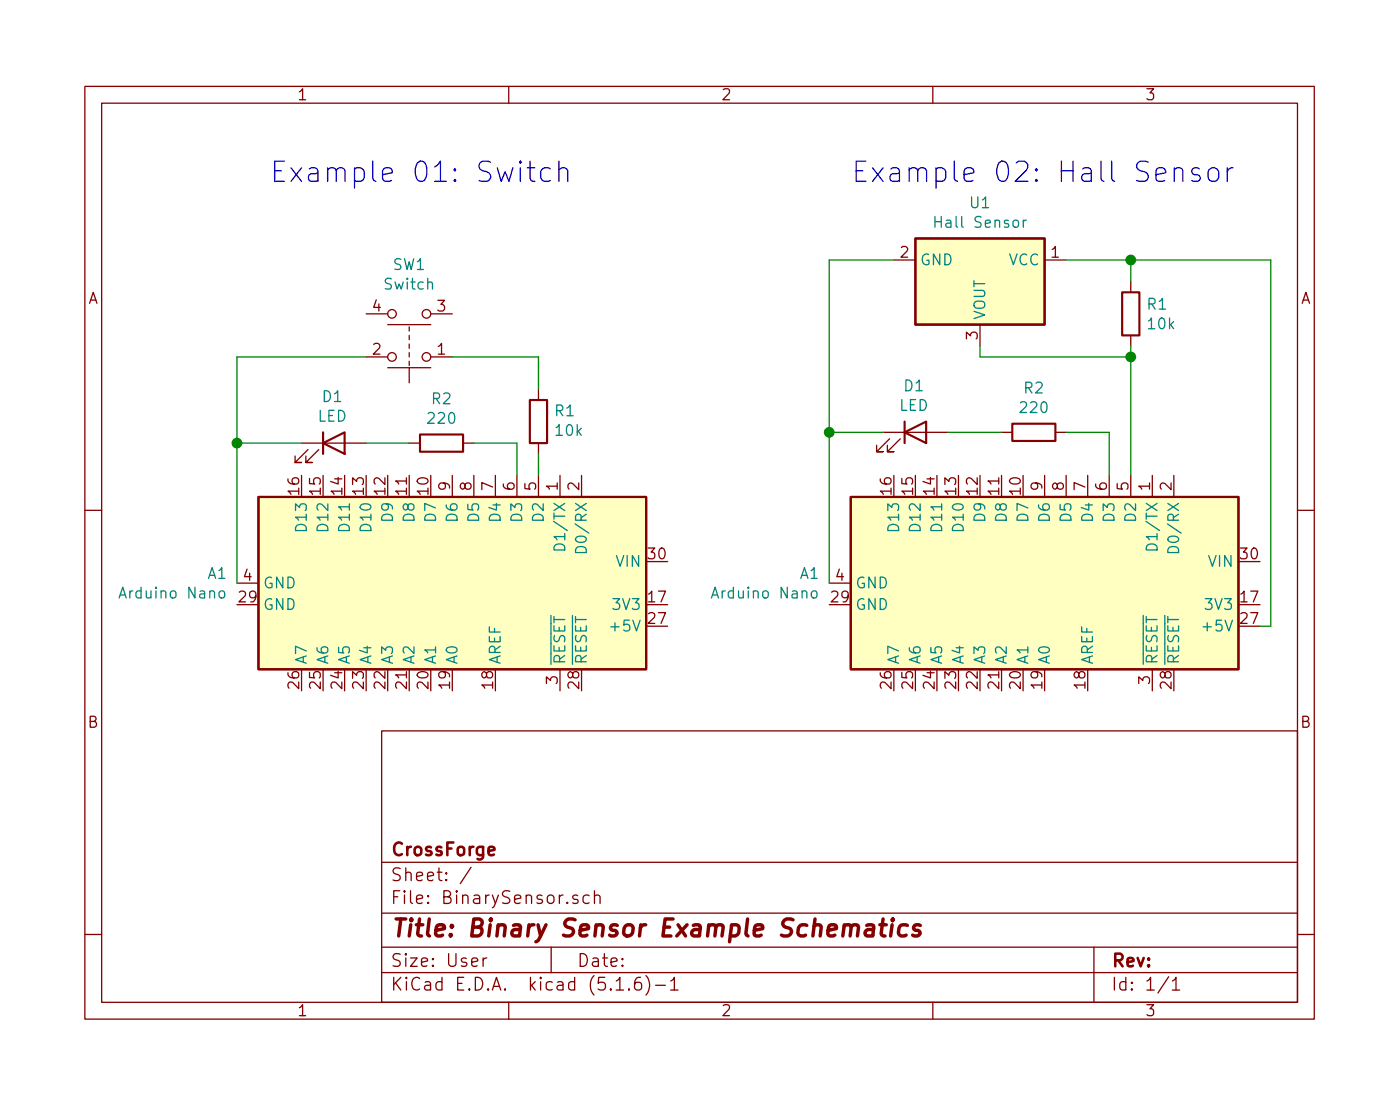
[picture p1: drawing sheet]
<svg xmlns="http://www.w3.org/2000/svg" width="165mm" height="130mm" viewBox="0 0 165 130" stroke-linecap="round" stroke-linejoin="round" font-family="sans-serif">
<g fill="none" stroke="#840000" stroke-width=".15">
<path d="M10 10.2h145v110h-145zM12 12.2h141v106h-141zM60 10.2v2M110 10.2v2M43.2 37h2.5M45.7 38.3h5.1M48.3 38.5v.5M48.3 39.5v.6M50.8 37h2.5M105.4 30.7h2.5M115.6 38.3v2.5M123.2 30.7h2.5"/>
<path d="M133.3 33.2v1.3M133.3 39.5v1.3M35.6 52.2h7.6M36.3 53l-1.5 1.5h.8h-.8v-.7M37.6 53l-1.5 1.5h.7h-.7v-.7M43.2 42.1h2.5M45.7 43.4h5.1M48.3 52.2h1.2M48.3 40.6v.5M48.3 41.6v.5M48.3 42.6v.5M48.3 43.4v1.7"/>
<path d="M50.8 42.1h2.5M53.3 56.1v2.5M54.6 52.2h1.3M55.9 56.1v2.5M58.4 56.1v2.5M61 56.1v2.5M63.5 45.9v1.3M63.5 52.2v1.3M63.5 56.1v2.5M66 56.1v2.5M68.6 56.1v2.5M104.1 51h7.7"/>
<path d="M104.9 51.7l-1.5 1.6h.7h-.7v-.8M106.2 51.7l-1.6 1.6h.8h-.8v-.8M118.1 51h1.3M123.2 56.1v2.5M124.5 51h1.2M125.7 56.1v2.5M128.3 56.1v2.5M130.8 56.1v2.5M133.3 56.1v2.5M135.9 56.1v2.5M138.4 56.1v2.5M10 60.2h2"/>
<path d="M27.9 68.8h2.6M66 78.9v2.6M97.8 68.8h2.5M135.9 78.9v2.6M153 60.2h2M45 86.2h108v32h-108zM10 110.2h2M45 114.7h108M45 111.7h108M45 107.7h108M45 101.7h108M55.5 102.3l-1.2 1.9"/>
<path d="M57 113v.9M57.4 113h-.3l-.1 .2M60 118.2v2M65 111.7v3M68.1 105.6a.37 .37 0 0 0-.6 .1v.1a.54 .54 0 0 0 .6 .3v.4h-.1h-.5M69.5 105.6a.48 .48 0 0 0-.7 .1v.1v.6a.48 .48 0 0 0 .7 .1M70.1 105.7a.41 .41 0 0 1 .7 0v.8M70.1 105v1.5M72.7 116.7h.8M74.2 116.6v.1h-.1l.1-.1v.1M75.5 115.2a.59 .59 0 0 0-.7 .7v.6l.1 .1a.49 .49 0 0 0 .7 0 .65 .65 0 0 0-.1-.7 .51 .51 0 0 0-.6 .1l-.1 .1M76.2 115a1.71 1.71 0 0 1 0 2.3"/>
<path d="M77.3 116.2h1.2M79.1 115.7l.3-.2 .1-.3v1.5M79.1 116.7h.9M110 118.2v2M129 111.7v6.5M137.8 115.2l-1.2 1.9M138.3 115.7l.3-.2 .1-.3v1.5M138.3 116.7h.8M153 110.2h2"/>
<circle cx="46.2" cy="37" r=".51"/>
<circle cx="50.3" cy="37" r=".51"/>
<circle cx="46.2" cy="42.1" r=".51"/>
<circle cx="50.3" cy="42.1" r=".51"/>
</g>
<path d="M102.2 109.1l.2-.1 .6 .1v.2l-.1 1.1M103 109.5l-.2 .1h-.4a.4 .4 0 0 0-.4 .3 .4 .4 0 0 0 .3 .5h.4l.2-.1M103.8 109h.7M104.1 108.4l-.2 1.7 .1 .2 .4 .1M105.2 109l-.2 1.4M105.3 108.4l-.1 .1 .1 .1 .1-.1-.1-.1v.2M107 109.1a.67 .67 0 0 0-1 .3l-.1 .6 .1 .2 .3 .2h.4l.2-.1M108.5 109.1l-.1-.1-.6 .1-.1 .3 .1 .2 .2 .1h.3l.1 .1 .1 .3-.1 .2-.2 .1h-.4l-.2-.1" fill="none" stroke="#840000" stroke-width=".41"/>
<path d="M107.9 28.1h15.3v10.2h-15.3zM132.3 34.5h2.1v5h-2.1zM30.5 58.6h45.7v20.3h-45.7zM38.1 52.2l2.5-1.2v2.5zM38.1 51v2.5M49.5 51.2h5.1v2.1h-5.1zM62.5 47.2h2v5h-2zM100.3 58.6h45.7v20.3h-45.7zM106.7 51l2.5-1.3v2.5zM106.7 49.7v2.5M119.4 50h5.1v2h-5.1z" fill="none" stroke="#840000" stroke-width=".25"/>
<g fill="#ffffc2" stroke="#ffffc2" stroke-width=".12">
<path d="M107.9 28.1h15.3v10.2h-15.3z"/>
<path d="M100.3 58.6h45.7v20.3h-45.7z"/>
<path d="M30.5 58.6h45.7v20.3h-45.7z"/>
</g>
<path d="M120.7 26v.8M121 26a.28 .28 0 0 0-.3 .2M26 69.7a.35 .35 0 0 1 .5 .2l-.1 .5a.35 .35 0 0 1-.6-.1v-.4zM65.4 64.4a.72 .72 0 0 1 1.2 .1v.3h-1.3zM68 64.5a.67 .67 0 0 1 .8 0 .67 .67 0 0 1 .3 .7h-1.2v-.4zM95.8 69.7a.35 .35 0 0 1 .5 .2v.5a.35 .35 0 0 1-.6-.1v-.4zM135.4 64.3a.66 .66 0 0 1 .7-.1 .66 .66 0 0 1 .3 .6h-1.2v-.3zM137.9 64.5a.67 .67 0 0 1 .8 0 .67 .67 0 0 1 .3 .7h-1.3v-.4z" fill="none" stroke="#008484" stroke-width=".15"/>
<g fill="none" stroke="#008400" stroke-width=".15">
<path d="M105.4 30.7h-7.6v38.1M125.7 30.7h24.2v43.1h-1.3M133.3 30.7v2.5M27.9 52.2h7.7M43.2 52.2h5.1M43.2 42.1h-15.3v26.7M53.3 42.1h10.2v3.8M55.9 52.2h5.1v3.9M63.5 53.5v2.6M97.8 51h6.3M111.8 51h6.3M115.6 40.8v1.3h17.7"/>
<path d="M125.7 51h5.1v5.1M133.3 40.8v15.3"/>
</g>
<path d="M62.2 19.8h.9M62.5 19v2.1l.1 .2 .5 .1M64.9 19.9l-.2-.1h-.5l-.2 .1-.2 .3v.7l.2 .4 .2 .1h.5l.2-.1M65.9 19v2.4M138.5 19.8v1.6M141.4 19.9l-.2-.1h-.3l-.3 .1-.1 .2 .1 .4 .8 .2 .2 .2-.2 .4-.2 .1h-.4l-.3-.1M144.7 19.8v1.6M145.4 19.8a.64 .64 0 0 0-.7 .4M65.9 20a.6 .6 0 0 1 1.1 .1v1.3M138.5 20a.63 .63 0 0 1 .9-.1l.1 .2v1.3M142.6 20a.65 .65 0 0 1 .6-.2 .65 .65 0 0 1 .5 .4v.7a.64 .64 0 0 1-.6 .5 .64 .64 0 0 1-.6-.5v-.7z" fill="none" stroke="#0000c2" stroke-width=".15"/>
<g fill="#008400" stroke="#008400" stroke-width=".25">
<circle cx="27.9" cy="52.2" r=".51"/>
<circle cx="133.4" cy="42.1" r=".51"/>
<circle cx="97.8" cy="51" r=".51"/>
<circle cx="133.4" cy="30.7" r=".51"/>
</g>
<g font-size="3.3" fill="#0000c2">
<text x="31.7" y="21.5">Example 01: Switch</text>
<text x="100.3" y="21.5">Example 02: Hall Sensor</text>
</g>
<text font-size="2.8" fill="#840000" x="46" y="110.5">Title: Binary Sensor Example Schematics</text>
<g font-size="2.1" fill="#840000">
<text x="46" y="100.9">CrossForge</text>
<text x="46" y="106.6">File: BinarySensor.sch</text>
<text x="46" y="103.9">Sheet: /</text>
<text x="46" y="116.8">KiCad E.D.A. kicad (5.1.6)-1</text>
<text x="46" y="114">Size: User</text>
<text x="68" y="114">Date:</text>
<text x="131" y="114">Rev:</text>
<text x="131" y="116.8">Id: 1/1</text>
</g>
<g font-size="1.8" fill="#840000">
<text x="35" y="11.8">1</text>
<text x="85" y="11.8">2</text>
<text x="135" y="11.8">3</text>
<text x="10.4" y="35.8">A</text>
<text x="106.2" y="30.4">2</text>
<text x="124" y="30.4">1</text>
<text x="153.4" y="35.8">A</text>
<text x="44" y="41.8">2</text>
<text x="44" y="36.8">4</text>
<text x="51.6" y="41.8">1</text>
<text x="51.6" y="36.8">3</text>
<text x="115.3" y="40" transform="rotate(-90 115.3 40)">3</text>
<text x="35.3" y="58.3" transform="rotate(-90 35.3 58.3)">16</text>
<text x="37.8" y="58.3" transform="rotate(-90 37.8 58.3)">15</text>
<text x="40.4" y="58.3" transform="rotate(-90 40.4 58.3)">14</text>
<text x="42.9" y="58.3" transform="rotate(-90 42.9 58.3)">13</text>
<text x="45.5" y="58.3" transform="rotate(-90 45.5 58.3)">12</text>
<text x="48" y="58.3" transform="rotate(-90 48 58.3)">11</text>
<text x="50.5" y="58.3" transform="rotate(-90 50.5 58.3)">10</text>
<text x="53.1" y="57.8" transform="rotate(-90 53.1 57.8)">9</text>
<text x="55.6" y="57.8" transform="rotate(-90 55.6 57.8)">8</text>
<text x="58.2" y="57.8" transform="rotate(-90 58.2 57.8)">7</text>
<text x="60.7" y="57.8" transform="rotate(-90 60.7 57.8)">6</text>
<text x="63.2" y="57.8" transform="rotate(-90 63.2 57.8)">5</text>
<text x="65.8" y="57.8" transform="rotate(-90 65.8 57.8)">1</text>
<text x="68.3" y="57.8" transform="rotate(-90 68.3 57.8)">2</text>
<text x="105.2" y="58.3" transform="rotate(-90 105.2 58.3)">16</text>
<text x="107.7" y="58.3" transform="rotate(-90 107.7 58.3)">15</text>
<text x="110.2" y="58.3" transform="rotate(-90 110.2 58.3)">14</text>
<text x="112.8" y="58.3" transform="rotate(-90 112.8 58.3)">13</text>
<text x="115.3" y="58.3" transform="rotate(-90 115.3 58.3)">12</text>
<text x="117.9" y="58.3" transform="rotate(-90 117.9 58.3)">11</text>
<text x="120.4" y="58.3" transform="rotate(-90 120.4 58.3)">10</text>
<text x="122.9" y="57.8" transform="rotate(-90 122.9 57.8)">9</text>
<text x="125.5" y="57.8" transform="rotate(-90 125.5 57.8)">8</text>
<text x="128" y="57.8" transform="rotate(-90 128 57.8)">7</text>
<text x="130.6" y="57.8" transform="rotate(-90 130.6 57.8)">6</text>
<text x="133.1" y="57.8" transform="rotate(-90 133.1 57.8)">5</text>
<text x="135.6" y="57.8" transform="rotate(-90 135.6 57.8)">1</text>
<text x="138.2" y="57.8" transform="rotate(-90 138.2 57.8)">2</text>
<text x="76.5" y="66">30</text>
<text x="146.4" y="66">30</text>
<text x="28.2" y="71">29</text>
<text x="28.7" y="68.5">4</text>
<text x="76.5" y="71">17</text>
<text x="98.1" y="71">29</text>
<text x="98.6" y="68.5">4</text>
<text x="146.4" y="71">17</text>
<text x="76.5" y="73.6">27</text>
<text x="146.4" y="73.6">27</text>
<text x="35.3" y="81.2" transform="rotate(-90 35.3 81.2)">26</text>
<text x="37.8" y="81.2" transform="rotate(-90 37.8 81.2)">25</text>
<text x="40.4" y="81.2" transform="rotate(-90 40.4 81.2)">24</text>
<text x="42.9" y="81.2" transform="rotate(-90 42.9 81.2)">23</text>
<text x="45.5" y="81.2" transform="rotate(-90 45.5 81.2)">22</text>
<text x="48" y="81.2" transform="rotate(-90 48 81.2)">21</text>
<text x="50.5" y="81.2" transform="rotate(-90 50.5 81.2)">20</text>
<text x="53.1" y="81.2" transform="rotate(-90 53.1 81.2)">19</text>
<text x="58.2" y="81.2" transform="rotate(-90 58.2 81.2)">18</text>
<text x="65.8" y="80.7" transform="rotate(-90 65.8 80.7)">3</text>
<text x="68.3" y="81.2" transform="rotate(-90 68.3 81.2)">28</text>
<text x="105.2" y="81.2" transform="rotate(-90 105.2 81.2)">26</text>
<text x="107.7" y="81.2" transform="rotate(-90 107.7 81.2)">25</text>
<text x="110.2" y="81.2" transform="rotate(-90 110.2 81.2)">24</text>
<text x="112.8" y="81.2" transform="rotate(-90 112.8 81.2)">23</text>
<text x="115.3" y="81.2" transform="rotate(-90 115.3 81.2)">22</text>
<text x="117.9" y="81.2" transform="rotate(-90 117.9 81.2)">21</text>
<text x="120.4" y="81.2" transform="rotate(-90 120.4 81.2)">20</text>
<text x="122.9" y="81.2" transform="rotate(-90 122.9 81.2)">19</text>
<text x="128" y="81.2" transform="rotate(-90 128 81.2)">18</text>
<text x="135.6" y="80.7" transform="rotate(-90 135.6 80.7)">3</text>
<text x="138.2" y="81.2" transform="rotate(-90 138.2 81.2)">28</text>
<text x="10.4" y="85.8">B</text>
<text x="153.4" y="85.8">B</text>
<text x="35" y="119.8">1</text>
<text x="85" y="119.8">2</text>
<text x="135" y="119.8">3</text>
</g>
<g font-size="1.8" fill="#008484">
<text x="110.7" y="26.9">Hall Sensor</text>
<text x="114.5" y="24.6">U1</text>
<text x="45.4" y="34.2">Switch</text>
<text x="46.4" y="31.9">SW1</text>
<text x="108.5" y="31.3">GND</text>
<text x="118.9" y="31.3">VCC</text>
<text x="116.2" y="37.8" transform="rotate(-90 116.2 37.8)">VOUT</text>
<text x="135.3" y="36.5">R1</text>
<text x="135.5" y="38.8">10k</text>
<text x="38.1" y="47.4">D1</text>
<text x="51" y="47.7">R2</text>
<text x="106.7" y="46.2">D1</text>
<text x="120.8" y="46.4">R2</text>
<text x="37.4" y="49.7">LED</text>
<text x="50.6" y="50">220</text>
<text x="65.5" y="49.1">R1</text>
<text x="65.6" y="51.4">10k</text>
<text x="106" y="48.5">LED</text>
<text x="120.4" y="48.7">220</text>
<text x="36.2" y="62.4" transform="rotate(-90 36.2 62.4)">D13</text>
<text x="38.7" y="62.4" transform="rotate(-90 38.7 62.4)">D12</text>
<text x="41.3" y="62.4" transform="rotate(-90 41.3 62.4)">D11</text>
<text x="43.8" y="62.4" transform="rotate(-90 43.8 62.4)">D10</text>
<text x="46.4" y="61.4" transform="rotate(-90 46.4 61.4)">D9</text>
<text x="48.9" y="61.4" transform="rotate(-90 48.9 61.4)">D8</text>
<text x="51.4" y="61.4" transform="rotate(-90 51.4 61.4)">D7</text>
<text x="54" y="61.4" transform="rotate(-90 54 61.4)">D6</text>
<text x="56.5" y="61.4" transform="rotate(-90 56.5 61.4)">D5</text>
<text x="59.1" y="61.4" transform="rotate(-90 59.1 61.4)">D4</text>
<text x="61.6" y="61.4" transform="rotate(-90 61.6 61.4)">D3</text>
<text x="64.1" y="61.4" transform="rotate(-90 64.1 61.4)">D2</text>
<text x="66.7" y="64.1" transform="rotate(-90 66.7 64.1)">D1/TX</text>
<text x="69.2" y="64.3" transform="rotate(-90 69.2 64.3)">D0/RX</text>
<text x="106" y="62.4" transform="rotate(-90 106 62.4)">D13</text>
<text x="108.6" y="62.4" transform="rotate(-90 108.6 62.4)">D12</text>
<text x="111.1" y="62.4" transform="rotate(-90 111.1 62.4)">D11</text>
<text x="113.7" y="62.4" transform="rotate(-90 113.7 62.4)">D10</text>
<text x="116.2" y="61.4" transform="rotate(-90 116.2 61.4)">D9</text>
<text x="118.7" y="61.4" transform="rotate(-90 118.7 61.4)">D8</text>
<text x="121.3" y="61.4" transform="rotate(-90 121.3 61.4)">D7</text>
<text x="123.8" y="61.4" transform="rotate(-90 123.8 61.4)">D6</text>
<text x="126.4" y="61.4" transform="rotate(-90 126.4 61.4)">D5</text>
<text x="128.9" y="61.4" transform="rotate(-90 128.9 61.4)">D4</text>
<text x="131.4" y="61.4" transform="rotate(-90 131.4 61.4)">D3</text>
<text x="134" y="61.4" transform="rotate(-90 134 61.4)">D2</text>
<text x="136.5" y="64.1" transform="rotate(-90 136.5 64.1)">D1/TX</text>
<text x="139.1" y="64.3" transform="rotate(-90 139.1 64.3)">D0/RX</text>
<text x="14.5" y="70.6">Arduino Nano</text>
<text x="24.5" y="68.3">A1</text>
<text x="31" y="71.9">GND</text>
<text x="31" y="69.4">GND</text>
<text x="72.5" y="71.9">3V3</text>
<text x="72.7" y="66.9">VIN</text>
<text x="84.4" y="70.6">Arduino Nano</text>
<text x="94.4" y="68.3">A1</text>
<text x="100.8" y="71.9">GND</text>
<text x="100.8" y="69.4">GND</text>
<text x="142.4" y="71.9">3V3</text>
<text x="142.6" y="66.9">VIN</text>
<text x="72.5" y="74.5">+5V</text>
<text x="142.3" y="74.5">+5V</text>
<text x="36.2" y="78.4" transform="rotate(-90 36.2 78.4)">A7</text>
<text x="38.7" y="78.4" transform="rotate(-90 38.7 78.4)">A6</text>
<text x="41.3" y="78.4" transform="rotate(-90 41.3 78.4)">A5</text>
<text x="43.8" y="78.4" transform="rotate(-90 43.8 78.4)">A4</text>
<text x="46.4" y="78.4" transform="rotate(-90 46.4 78.4)">A3</text>
<text x="48.9" y="78.4" transform="rotate(-90 48.9 78.4)">A2</text>
<text x="51.4" y="78.4" transform="rotate(-90 51.4 78.4)">A1</text>
<text x="54" y="78.4" transform="rotate(-90 54 78.4)">A0</text>
<text x="59.1" y="78.4" transform="rotate(-90 59.1 78.4)">AREF</text>
<text x="66.7" y="78.4" transform="rotate(-90 66.7 78.4)">RESET</text>
<text x="69.2" y="78.4" transform="rotate(-90 69.2 78.4)">RESET</text>
<text x="106" y="78.4" transform="rotate(-90 106 78.4)">A7</text>
<text x="108.6" y="78.4" transform="rotate(-90 108.6 78.4)">A6</text>
<text x="111.1" y="78.4" transform="rotate(-90 111.1 78.4)">A5</text>
<text x="113.7" y="78.4" transform="rotate(-90 113.7 78.4)">A4</text>
<text x="116.2" y="78.4" transform="rotate(-90 116.2 78.4)">A3</text>
<text x="118.7" y="78.4" transform="rotate(-90 118.7 78.4)">A2</text>
<text x="121.3" y="78.4" transform="rotate(-90 121.3 78.4)">A1</text>
<text x="123.8" y="78.4" transform="rotate(-90 123.8 78.4)">A0</text>
<text x="128.9" y="78.4" transform="rotate(-90 128.9 78.4)">AREF</text>
<text x="136.5" y="78.4" transform="rotate(-90 136.5 78.4)">RESET</text>
<text x="139.1" y="78.4" transform="rotate(-90 139.1 78.4)">RESET</text>
</g>
</svg>
